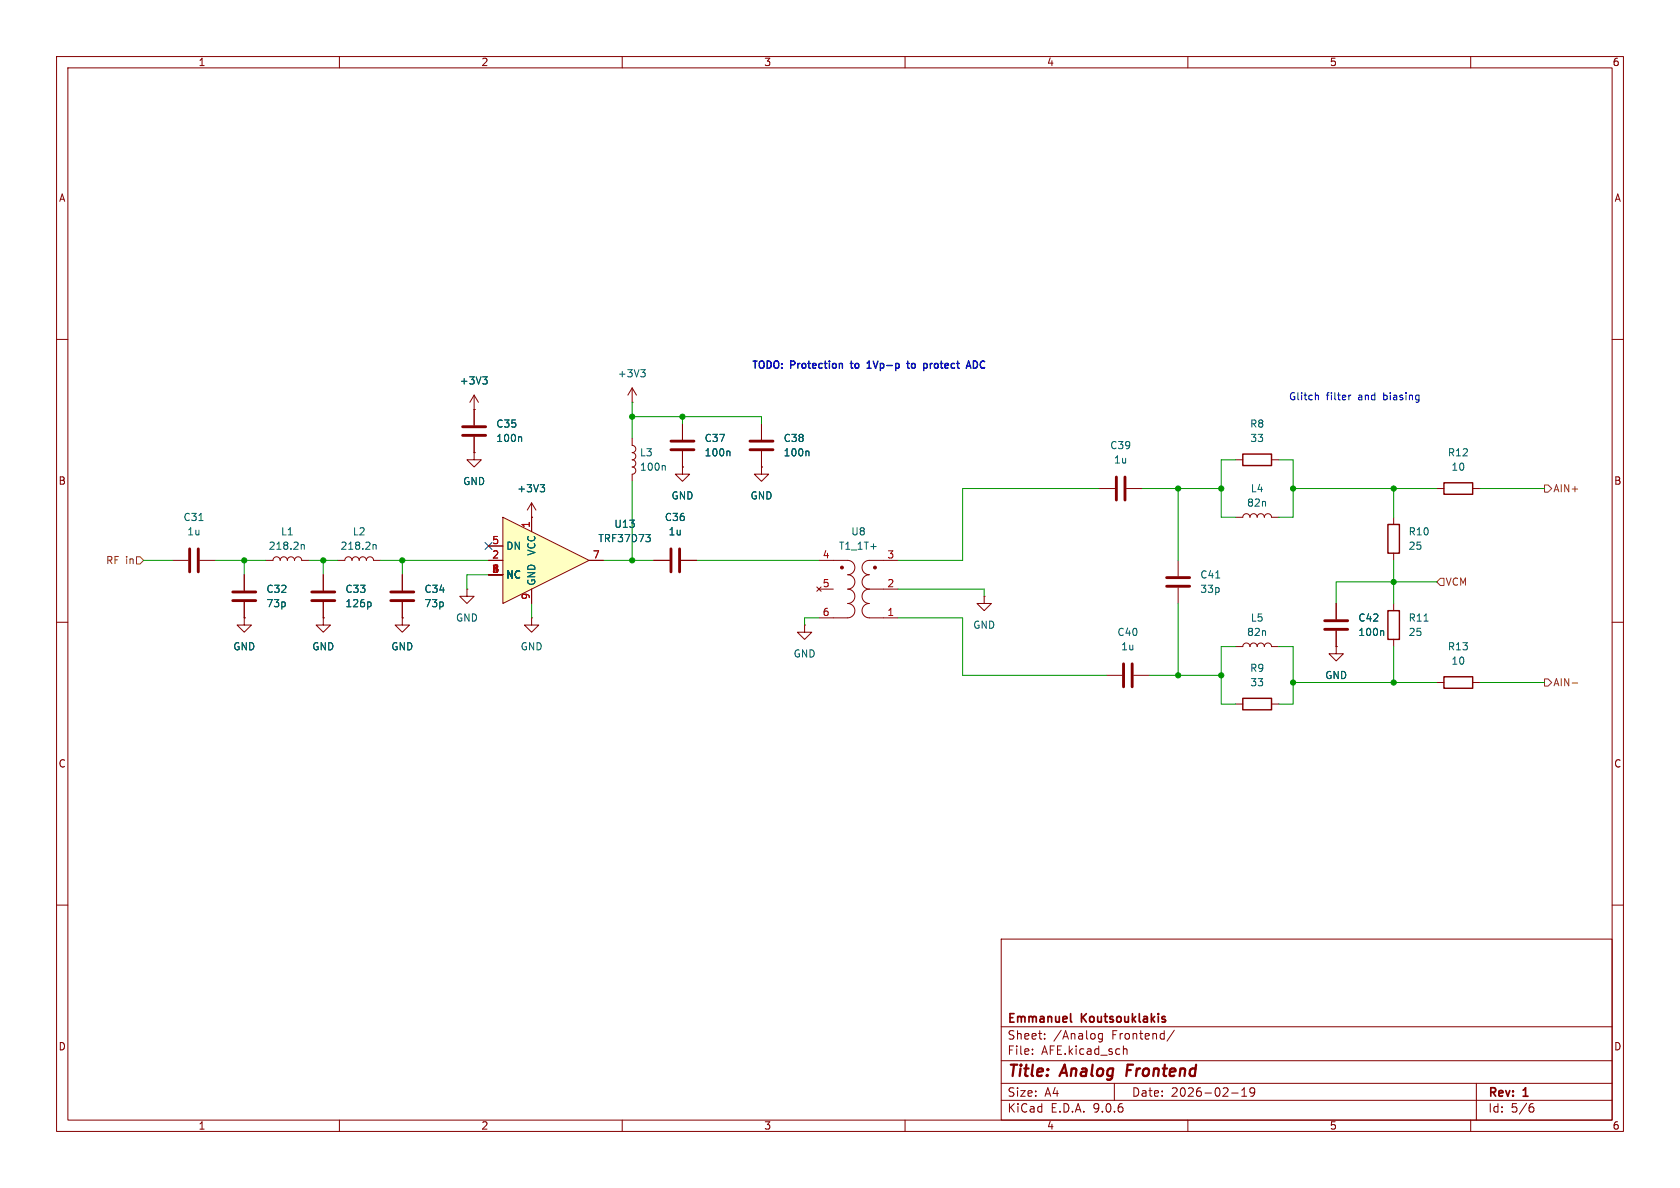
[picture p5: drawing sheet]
<svg xmlns="http://www.w3.org/2000/svg" width="297mm" height="210mm" viewBox="0 0 297 210" stroke-linecap="round" stroke-linejoin="round" font-family="sans-serif">
<g fill="none" stroke="#840000" stroke-width=".18">
<path d="M10 10h277v190h-277zM12 12h273v186h-273zM60 10v2M110 10v2M160 10v2M210 10v2M260 10v2M10 60h2M83.8 72.4h.1M83.8 69.9l-.7 1.2M83.8 69.9l.8 1.2M83.8 69.9v5.3"/>
<path d="M83.8 77.2v2.8M111.8 71.1h.1M111.8 77.5v1.2a.64 .64 0 0 1 .6 .7 .64 .64 0 0 1-.6 .6M111.8 68.6l-.8 1.3M111.8 68.6l.7 1.3M111.8 68.6v2.5M120.6 74.9v2.8M120.6 79.8v2.8M134.6 74.9v2.8M134.6 79.8v2.8M285 60h2M30.5 99.1h2.8"/>
<path d="M35.3 99.1h2.8M47 99.1h1.3a.64 .64 0 0 1 .6-.7 .64 .64 0 0 1 .6 .7 .64 .64 0 0 1 .7-.7 .64 .64 0 0 1 .6 .7 .64 .64 0 0 1 .6-.7 .64 .64 0 0 1 .7 .7 .64 .64 0 0 1 .6-.7 .64 .64 0 0 1 .6 .7h1.3M59.7 99.1h1.3a.64 .64 0 0 1 .6-.7 .64 .64 0 0 1 .6 .7 .64 .64 0 0 1 .7-.7 .64 .64 0 0 1 .6 .7 .64 .64 0 0 1 .6-.7 .64 .64 0 0 1 .7 .7 .64 .64 0 0 1 .6-.7 .64 .64 0 0 1 .6 .7h1.3M83.8 80v1.3h1.3l-1.3 1.3-1.3-1.3h1.3M83.8 80h.1M94 91.4h.1M94 88.9l-.8 1.3M94 88.9l.7 1.3M94 88.9v2.5M111.8 80a.64 .64 0 0 1 .6 .6 .64 .64 0 0 1-.6 .7 .64 .64 0 0 1 .6 .6 .64 .64 0 0 1-.6 .7 .64 .64 0 0 1 .6 .6 .64 .64 0 0 1-.6 .6v1.3M120.6 82.6v1.2h1.3l-1.3 1.3-1.2-1.3h1.2M120.6 82.6h.1"/>
<path d="M134.6 82.6v1.2h1.3l-1.3 1.3-1.3-1.3h1.3M134.6 82.6h.1M194.3 86.4h2.8M199.1 86.4h2.8M208.3 99.1v2.8M218.4 91.4h1.3a.64 .64 0 0 1 .6-.6 .64 .64 0 0 1 .7 .6 .64 .64 0 0 1 .6-.6 .64 .64 0 0 1 .6 .6 .64 .64 0 0 1 .7-.6 .64 .64 0 0 1 .6 .6 .64 .64 0 0 1 .7-.6 .64 .64 0 0 1 .6 .6h1.3M218.4 81.3h1.3M224.8 81.3h1.3M10 110h2M43.2 109.2v1.3h1.2l-1.2 1.3-1.3-1.3h1.3M43.2 109.2h.1M43.2 101.6v2.8"/>
<path d="M43.2 106.4v2.8M57.1 101.6v2.8M57.1 106.4v2.8M71.1 109.2v1.3h1.3l-1.3 1.3-1.3-1.3h1.3M71.1 109.2h.1M71.1 101.6v2.8M71.1 106.4v2.8M82.5 104.1v1.3h1.3l-1.3 1.3-1.2-1.3h1.2M82.5 104.1h.1M208.3 103.9v2.8M218.4 114.3h1.3a.64 .64 0 0 1 .6-.6 .64 .64 0 0 1 .7 .6 .64 .64 0 0 1 .6-.6 .64 .64 0 0 1 .6 .6 .64 .64 0 0 1 .7-.6 .64 .64 0 0 1 .6 .6 .64 .64 0 0 1 .7-.6 .64 .64 0 0 1 .6 .6h1.3M236.2 114.3v1.3h1.3l-1.3 1.2-1.3-1.2h1.3"/>
<path d="M236.2 114.3h.1M285 110h2M218.4 124.5h1.3M224.8 124.5h1.3M10 160h2M177 166h108v32h-108zM285 160h2M60 198v2M110 198v2M160 198v2M177 194.5h108M177 191.5h108"/>
<path d="M177 187.5h108M177 181.5h108M182.5 186.3v.1M182.5 185.5v.1M184.7 183.6v.1M184.7 182.8v.1M194.9 182.7v1.2l-.3 .3-.4-.1M194.9 182.8l-.4-.1-.3 .3v.4l.1 .2h.6M197 191.5v3M198.6 185.5l.2-.1 .4 .1v.9M207.6 182.1l-1.3 2M210 198v2"/>
<path d="M217.7 193.2h1.2M219.5 193.8h.9M219.5 192.7l.5-.4v1.5M221.8 192.9l-.3 .3h-.3l-.2-.3 .1-.5 .4-.1 .2 .1a.99 .99 0 0 1-.3 1.4h-.3M260 198v2M261 191.5v6.5M270.6 195.7h.4l.2 .3-.1 .5-.5 .1M271 195.1l-.4 .1"/>
</g>
<path d="M199.4 188.2l-.3 2" fill="none" stroke="#840000" stroke-width=".4"/>
<path d="M189.3 179.2v1.3l.2 .2" fill="none" stroke="#840000" stroke-width=".3"/>
<g fill="none" stroke="#840000" stroke-width=".51">
<path d="M81.8 75.4h4.1M81.8 77h4.1M118.6 78h4.1M118.6 79.5h4.1M132.6 78h4.1M132.6 79.5h4.1M33.5 97v4.1M35.1 97v4.1M197.4 84.3v4.1M198.9 84.3v4.1M41.1 104.6h4.1M41.1 106.2h4.1"/>
<path d="M55.1 104.6h4.1M55.1 106.2h4.1M69.1 104.6h4.1M69.1 106.2h4.1M206.2 102.1h4.1M206.2 103.6h4.1"/>
</g>
<g fill="none" stroke="#006464" stroke-width=".18">
<path d="M85.3 66.6h.8l-.4 .5M85.9 67.1l.2 .2v.3l-.2 .3M92 77.2l.2 .2v.6M113.3 65.3h.8l-.5 .5M113.8 65.8l.3 .3v.3l-.3 .2M128.9 79.7l.1 .2v.7M142.8 79.7l.2 .2v.7M35.2 92h.7M53.3 96.3h.4l.1 .8M66 96.3h.4l.1 .8M95.5 85.7h.8l-.4 .5M96 86.2l.3 .2v.3l-.3 .2"/>
<path d="M117.4 82.3l.2 .2v.6M65.4 106.4l.2 .3v.3l-.2 .3M214.9 102.2h.7"/>
</g>
<path d="M219.7 80.3h5.1v2h-5.1zM219.7 123.4h5.1v2.1h-5.1z" fill="none" stroke="#840000" stroke-width=".25"/>
<path d="M88.9 91.4l15.2 7.7-15.2 7.6z" fill="#ffffc2"/>
<g fill="none" stroke="#840000" stroke-width=".18">
<path d="M83.8 72.4h.1M83.8 72.4v2.8M83.8 77.2v2.8M120.6 74.9v2.8M120.6 79.8v2.8M134.6 74.9v2.8M134.6 79.8v2.8M83.8 80h.1M86.4 96.5h2.5M86.4 99.1h2.5M88.9 91.4l15.2 7.7-15.2 7.6zM94 91.4h.1"/>
<path d="M94 91.4v2.6M104.1 99.1h2.6M115.6 99.1h2.8M120.4 99.1h2.8M120.6 82.6h.1M134.6 82.6h.1M144.8 99.1h5.1a1.27 1.27 0 0 1 1.2 1.2 1.27 1.27 0 0 1-1.2 1.3 1.27 1.27 0 0 1 1.2 1.3 1.27 1.27 0 0 1-1.2 1.2 1.27 1.27 0 0 1 1.2 1.3 1.27 1.27 0 0 1-1.2 1.3 1.27 1.27 0 0 1 1.2 1.3 1.27 1.27 0 0 1-1.2 1.2h-5.1M158.7 99.1h-5a1.27 1.27 0 0 0-1.3 1.2 1.27 1.27 0 0 0 1.3 1.3 1.27 1.27 0 0 0-1.3 1.3 1.27 1.27 0 0 0 1.3 1.2M246.4 91.4v1.3M246.4 97.8v1.3M254 86.4h1.3M260.3 86.4h1.3"/>
<path d="M43.2 109.2h.1M43.2 101.6v2.8M43.2 106.4v2.8M57.1 109.2v1.3h1.3l-1.3 1.3-1.2-1.3h1.2M57.1 109.2h.1M57.1 101.6v2.8M57.1 106.4v2.8M71.1 109.2h.1M71.1 101.6v2.8M71.1 106.4v2.8M86.4 101.6h2.5M94 109.2v1.3h1.2l-1.2 1.3-1.3-1.3h1.3"/>
<path d="M94 109.2h.1M94 104.1v2.6M142.2 110.5v1.3h1.3l-1.3 1.2-1.2-1.2h1.2M142.2 110.5h.1M144.4 103.8l.8 .7M144.8 104.1h2.5M145.2 103.8l-.8 .7M153.7 104.1a1.27 1.27 0 0 0-1.3 1.3 1.27 1.27 0 0 0 1.3 1.3 1.27 1.27 0 0 0-1.3 1.3 1.27 1.27 0 0 0 1.3 1.2h5M153.7 104.1h5M174 105.4v1.3h1.3l-1.3 1.3-1.3-1.3h1.3M174 105.4h.1M195.6 119.4h2.8"/>
<path d="M200.4 119.4h2.8M236.2 114.3h.1M236.2 106.7v2.8M236.2 111.5v2.8M246.4 106.7v1.3M246.4 113v1.3M254 120.7h1.3M260.3 120.7h1.3"/>
</g>
<g fill="none" stroke="#006464" stroke-width=".18">
<path d="M85.3 66.6h.8l-.4 .5M85.9 67.1l.2 .2v.3l-.2 .3M92 77.2l.2 .2v.6M128.9 79.7l.1 .2v.7M142.8 79.7l.2 .2v.7M95.5 85.7h.8l-.4 .5M96 86.2l.3 .2v.3l-.3 .2M114.2 94.5h.8l-.5 .5M114.8 95l.2 .2-.2 .5M148.4 95.8h.8M148.8 95.8v1.3M149.5 97.1h.8"/>
<path d="M149.5 96.2l.4-.4v1.3M150.5 97.2h1M151.7 97.1h.7M151.7 96.2l.4-.4v1.3M152.8 95.8h.7M153.2 95.8v1.3M153.9 96.6h1M154.4 96.1v1M65.4 106.4l.2 .3v.3l-.2 .3M244.4 111.5l.2 .2v.6M251.8 109.8h.7"/>
</g>
<path d="M118.6 97v4.1M120.1 97v4.1M198.6 117.3v4.1M200.2 117.3v4.1M234.2 109.7h4.1M234.2 111.3h4.1" fill="none" stroke="#840000" stroke-width=".51"/>
<path d="M245.4 92.7h2v5.1h-2zM255.3 85.3h5v2.1h-5zM245.4 108h2v5h-2zM255.3 119.6h5v2.1h-5z" fill="none" stroke="#840000" stroke-width=".25"/>
<g fill="#840000" stroke="#840000" stroke-width=".18">
<circle cx="148.8" cy="100.3" r=".25"/>
<circle cx="154.7" cy="100.3" r=".25"/>
</g>
<path d="M24.1 98.4h.7l.6 .7-.6 .6h-.7zM273 85.7h.7l.6 .7-.6 .6h-.7zM254.6 102.2h.7v1.3h-.7l-.6-.6zM273 120h.7l.6 .7-.6 .6h-.7zM277.9 120.7h1" fill="none" stroke="#725600" stroke-width=".18"/>
<g fill="none" stroke="#009600" stroke-width=".18">
<path d="M111.8 71.1v6.4M111.8 73.7h22.8v1.2M120.6 73.7v1.2M25.4 99.1h5.1M38.1 99.1h8.9M43.2 99.1v2.5M54.6 99.1h5.1M57.1 99.1v2.5M67.3 99.1h19.1M71.1 99.1v2.5M106.7 99.1h8.9M111.8 85.1v14"/>
<path d="M123.2 99.1h21.6M194.3 86.4h-24.1v12.7h-11.5M201.9 86.4h14M208.3 86.4v12.7M218.4 81.3h-2.5v10.1h2.5M226.1 81.3h2.5v10.1h-2.5M228.6 86.4h25.4M246.4 86.4v5M246.4 99.1v7.6M261.6 86.4h11.4M86.4 101.6h-3.9v2.5M94 106.7v2.5"/>
<path d="M144.8 109.2h-2.6v1.3M158.7 104.1h15.3v1.3M158.7 109.2h11.5v10.2h25.4M203.2 119.4h12.7M208.3 106.7v12.7M218.4 114.3h-2.5v10.2h2.5M226.1 114.3h2.5v10.2h-2.5M246.4 114.3v6.4M254 102.9h-17.8v3.8M228.6 120.7h25.4M261.6 120.7h11.4"/>
</g>
<path d="M85.8 95.9l1.2 1.2M87 95.9l-1.2 1.2" fill="none" stroke="#000084" stroke-width=".18"/>
<path d="M232.7 69.8l.4 .2v.7M238.5 69.8v.9M238.8 69.8l-.3 .3" fill="none" stroke="#0000c2" stroke-width=".18"/>
<path d="M150.3 64.2h.5M153.3 65.1h.7M153.3 64.2l.3-.4v1.3M160.3 64.2h.5M160.5 63.8v1.1l.3 .2M161.4 64.2l-.3 .3v.4l.3 .2M164.5 64.2v.9M164.8 64.2l-.3 .3M172.1 63.8a.64 .64 0 0 1 .7 .7 .64 .64 0 0 1-.7 .6z" fill="none" stroke="#0000c2" stroke-width=".25"/>
<g fill="#009600" stroke="#009600" stroke-width=".18">
<circle cx="228.6" cy="86.4" r=".46"/>
<circle cx="215.9" cy="119.4" r=".46"/>
<circle cx="208.3" cy="119.4" r=".46"/>
<circle cx="215.9" cy="86.4" r=".46"/>
<circle cx="208.3" cy="86.4" r=".46"/>
<circle cx="228.6" cy="120.7" r=".46"/>
<circle cx="246.4" cy="120.7" r=".46"/>
<circle cx="246.4" cy="86.4" r=".46"/>
<circle cx="246.4" cy="102.9" r=".46"/>
<circle cx="111.8" cy="99.1" r=".46"/>
<circle cx="120.6" cy="73.7" r=".46"/>
<circle cx="111.8" cy="73.7" r=".46"/>
<circle cx="57.1" cy="99.1" r=".46"/>
<circle cx="71.1" cy="99.1" r=".46"/>
<circle cx="43.2" cy="99.1" r=".46"/>
</g>
<g font-size="2.8" fill="#840000">
<text x="178" y="190.9">Title:</text>
<text x="187.7" y="190.9">Analog</text>
<text x="200" y="190.9">Frontend</text>
</g>
<g font-size="2.1" fill="#840000">
<text x="178" y="184">Sheet:</text>
<text x="178" y="181.2">Emmanuel</text>
<text x="186.2" y="184">/Analog</text>
<text x="191.2" y="181.2">Koutsouklakis</text>
<text x="196.6" y="184">Frontend/</text>
<text x="178" y="186.7">File:</text>
<text x="184.1" y="186.7">AFE.kicad_sch</text>
<text x="178" y="196.9">KiCad</text>
<text x="178" y="194.1">Size:</text>
<text x="184.7" y="194.1">A4</text>
<text x="185.7" y="196.9">E.D.A.</text>
<text x="193.3" y="196.9">9.0.6</text>
<text x="200" y="194.1">Date:</text>
<text x="207" y="194.1">2026-02-19</text>
<text x="263" y="194.3">Rev:</text>
<text x="263" y="196.9">Id:</text>
<text x="267.1" y="196.9">5/6</text>
<text x="269.4" y="194.3">1</text>
</g>
<g font-size="1.8" fill="#840000">
<text x="35" y="11.9">1</text>
<text x="85" y="11.9">2</text>
<text x="135" y="11.9">3</text>
<text x="185" y="11.9">4</text>
<text x="235" y="11.9">5</text>
<text x="285" y="11.9">6</text>
<text x="10.3" y="35.9">A</text>
<text x="285.3" y="35.9">A</text>
<text x="10.3" y="85.9">B</text>
<text x="285.3" y="85.9">B</text>
<text x="10.3" y="135.9">C</text>
<text x="285.3" y="135.9">C</text>
<text x="10.3" y="185.9">D</text>
<text x="285.3" y="185.9">D</text>
<text x="35" y="199.9">1</text>
<text x="85" y="199.9">2</text>
<text x="135" y="199.9">3</text>
<text x="185" y="199.9">4</text>
<text x="235" y="199.9">5</text>
<text x="285" y="199.9">6</text>
</g>
<g font-size="1.8" fill="#0000c2">
<text x="132.8" y="65.5">TODO:</text>
<text x="139.7" y="65.5">Protection</text>
<text x="151" y="65.5">to</text>
<text x="154.3" y="65.5">1Vp-p</text>
<text x="161.9" y="65.5">to</text>
<text x="165.3" y="65.5">protect</text>
<text x="173.5" y="65.5">ADC</text>
<text x="227.8" y="71">Glitch</text>
<text x="234.5" y="71">filter</text>
<text x="240.2" y="71">and</text>
<text x="244.8" y="71">biasing</text>
</g>
<g font-size="1.8" fill="#006464">
<text x="81.2" y="68.2">+3V3</text>
<text x="109.1" y="66.9">+3V3</text>
<text x="87.6" y="75.8">C35</text>
<text x="220.9" y="75.8">R8</text>
<text x="87.6" y="78.3">100n</text>
<text x="113" y="83.4">100n</text>
<text x="113" y="80.9">L3</text>
<text x="124.5" y="80.9">100n</text>
<text x="124.5" y="78.3">C37</text>
<text x="138.4" y="80.9">100n</text>
<text x="138.4" y="78.3">C38</text>
<text x="196.2" y="79.6">C39</text>
<text x="196.8" y="82.1">1u</text>
<text x="220.9" y="78.3">33</text>
<text x="255.9" y="80.9">R12</text>
<text x="256.5" y="83.4">10</text>
<text x="81.8" y="86">GND</text>
<text x="91.3" y="87.2">+3V3</text>
<text x="118.6" y="88.5">GND</text>
<text x="132.6" y="88.5">GND</text>
<text x="220.4" y="89.8">82n</text>
<text x="221" y="87.2">L4</text>
<text x="32.3" y="92.3">C31</text>
<text x="33" y="94.8">1u</text>
<text x="49.6" y="94.8">L1</text>
<text x="62.3" y="94.8">L2</text>
<text x="108.5" y="93.5">U13</text>
<text x="117.4" y="92.3">C36</text>
<text x="118.1" y="94.8">1u</text>
<text x="150.4" y="94.8">U8</text>
<text x="248.9" y="94.8">R10</text>
<text x="47.4" y="97.4">218.2n</text>
<text x="60.1" y="97.4">218.2n</text>
<text x="89.4" y="97.4">DN</text>
<text x="94.8" y="98.3" transform="rotate(-90 94.8 98.3)">VCC</text>
<text x="105.7" y="96">TRF37D73</text>
<text x="248.9" y="97.4">25</text>
<text x="47" y="105">C32</text>
<text x="47" y="107.5">73p</text>
<text x="61" y="107.5">126p</text>
<text x="61" y="105">C33</text>
<text x="74.9" y="105">C34</text>
<text x="74.9" y="107.5">73p</text>
<text x="89.4" y="102.5">NC</text>
<text x="94.8" y="103.6" transform="rotate(-90 94.8 103.6)">GND</text>
<text x="212.1" y="102.5">C41</text>
<text x="212.1" y="105">33p</text>
<text x="80.5" y="110.1">GND</text>
<text x="172" y="111.4">GND</text>
<text x="197.4" y="112.6">C40</text>
<text x="220.4" y="112.6">82n</text>
<text x="221" y="110.1">L5</text>
<text x="240" y="112.6">100n</text>
<text x="240" y="110.1">C42</text>
<text x="248.9" y="110.1">R11</text>
<text x="248.9" y="112.6">25</text>
<text x="41.1" y="115.2">GND</text>
<text x="55.1" y="115.2">GND</text>
<text x="69.1" y="115.2">GND</text>
<text x="91.9" y="115.2">GND</text>
<text x="140.2" y="116.4">GND</text>
<text x="198.1" y="115.2">1u</text>
<text x="220.9" y="119">R9</text>
<text x="255.9" y="115.2">R13</text>
<text x="256.5" y="117.7">10</text>
<text x="220.9" y="121.5">33</text>
<text x="234.2" y="120.2">GND</text>
</g>
<g font-size="1.8" fill="#725600">
<text x="274.5" y="87.2">AIN+</text>
<text x="18.7" y="99.9">RF in</text>
<text x="255.5" y="103.7">VCM</text>
<text x="274.5" y="121.5">AIN-</text>
</g>
<g font-size="1.8" fill="#a90000">
<text x="93.7" y="93.4" transform="rotate(-90 93.7 93.4)">1</text>
<text x="86.9" y="101.3">8</text>
<text x="86.9" y="96.3">5</text>
<text x="86.9" y="98.8">2</text>
<text x="104.7" y="98.8">7</text>
<text x="145.3" y="98.8">4</text>
<text x="156.8" y="98.8">3</text>
<text x="93.7" y="106.1" transform="rotate(-90 93.7 106.1)">9</text>
<text x="145.3" y="103.9">5</text>
<text x="156.8" y="103.9">2</text>
<text x="145.3" y="109">6</text>
<text x="156.8" y="109">1</text>
</g>
</svg>
